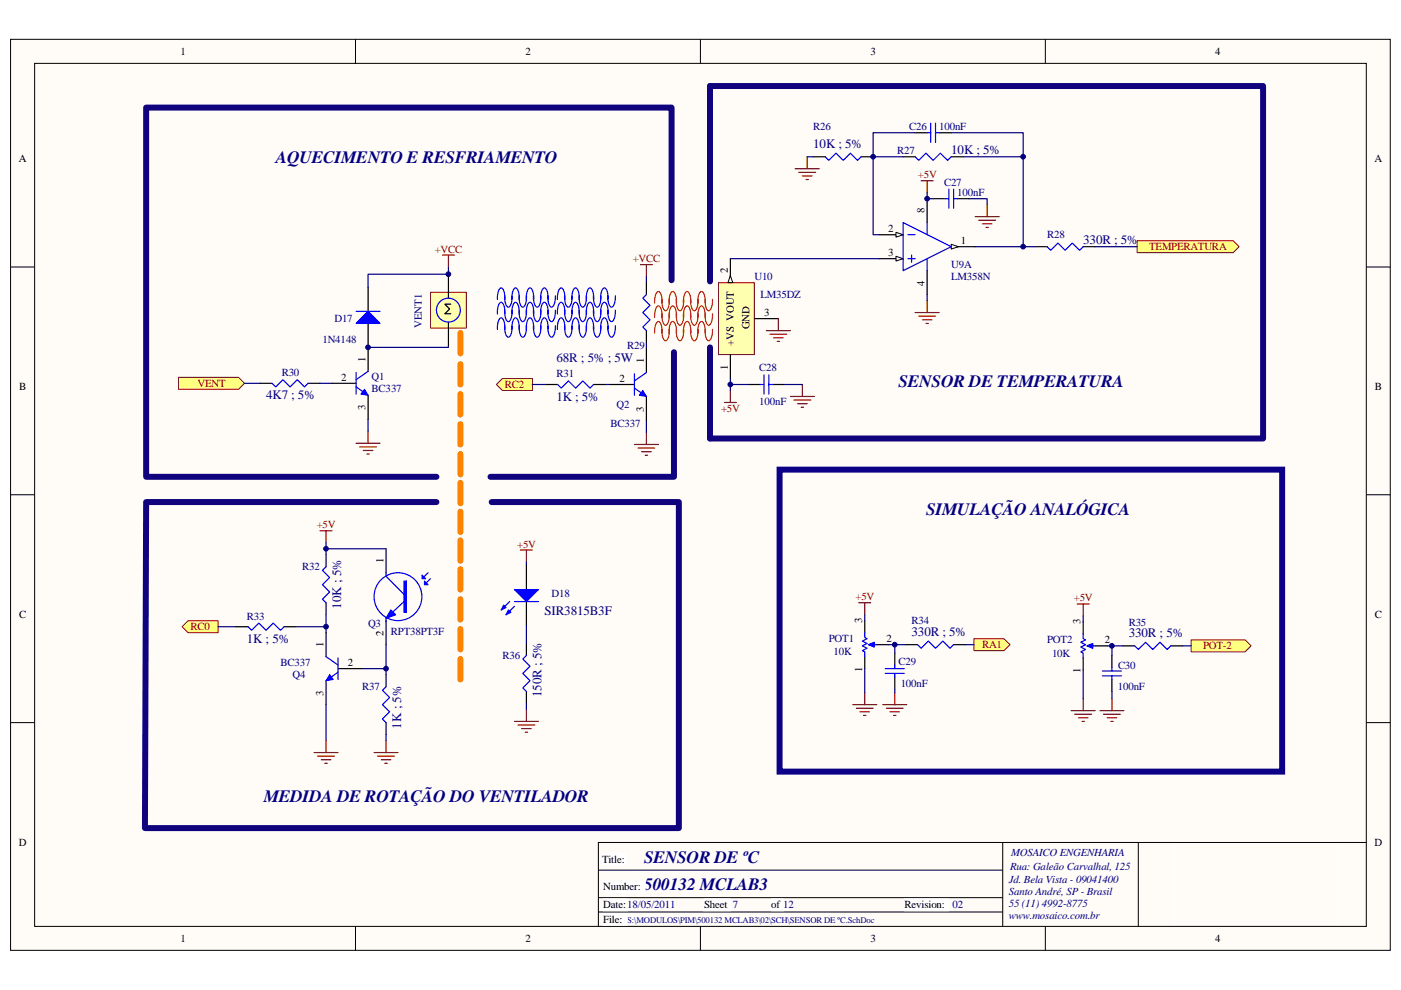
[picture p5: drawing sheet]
<svg xmlns="http://www.w3.org/2000/svg" width="297mm" height="210mm" viewBox="0 0 297 210" stroke-linecap="round" stroke-linejoin="round" font-family="sans-serif">
<path d="M2.3 8.4h292.5v193.2h-292.5z" fill="#fffcf8"/>
<path d="M2.2 8.3h292.6v193.3h-292.6z" fill="none" stroke="#000" stroke-width=".21"/>
<path d="M7.4 13.5h282.3v183h-282.3z" fill="#fffcf8"/>
<g fill="none" stroke="#000" stroke-width=".21">
<path d="M7.3 13.4h282.4v183.1h-282.4zM75.4 8.3v5.1M148.5 8.3v5.1M221.6 8.3v5.1M2.2 56.6h5.1M289.7 56.6h5.1M2.2 104.9h5.1M289.7 104.9h5.1M2.2 153.3h5.1M289.7 153.3h5.1M75.4 196.5v5.1M148.5 196.5v5.1"/>
<path d="M221.6 196.5v5.1"/>
</g>
<path d="M127.7 181h5v2.5h-5z" fill="#fff"/>
<path d="M127.7 181h5v2.5h-5z" fill="none" stroke="#fff" stroke-width=".21"/>
<path d="M127.9 186.9h8.9v2.5h-8.9z" fill="#fff"/>
<path d="M127.9 186.9h8.9v2.5h-8.9z" fill="none" stroke="#fff" stroke-width=".21"/>
<path d="M127.9 193.7h5.1v2.5h-5.1z" fill="#fff"/>
<path d="M127.9 193.7h5.1v2.5h-5.1z" fill="none" stroke="#fff" stroke-width=".21"/>
<path d="M212.6 178.7v17.8M241.3 178.7v17.8M289.7 178.7h-162.8v17.8M126.9 184.6h85.7M126.9 190.4h85.7M126.9 193.4h85.7" fill="none" stroke="#000" stroke-width=".21"/>
<path d="M127.9 190.7h5.1v2.5h-5.1z" fill="#fff"/>
<path d="M127.9 190.7h5.1v2.5h-5.1z" fill="none" stroke="#fff" stroke-width=".21"/>
<path d="M149.3 190.7h5.6v2.5h-5.6z" fill="#fff"/>
<path d="M149.3 190.7h5.6v2.5h-5.6z" fill="none" stroke="#fff" stroke-width=".21"/>
<path d="M163.6 190.7h2.4v2.5h-2.4z" fill="#fff"/>
<path d="M163.5 190.7h2.5v2.5h-2.5z" fill="none" stroke="#fff" stroke-width=".21"/>
<path d="M191.8 190.7h9.3v2.5h-9.3z" fill="#fff"/>
<path d="M249 179h34.6v17h-34.6zM191.8 190.7h9.3v2.5h-9.3z" fill="none" stroke="#fff" stroke-width=".21"/>
<path d="M152.4 60h7.5v15.2h-7.5z" fill="#ffffb0"/>
<path d="M152.3 60h7.6v15.2h-7.6z" fill="none" stroke="#800000" stroke-width=".21"/>
<path d="M154.9 54.9v5" fill="none" stroke="#000" stroke-width=".25"/>
<path d="M154.9 58.4l.5 1.5h-1.1z" fill="#fffcf8" stroke="#000" stroke-width=".21"/>
<path d="M201.7 52.3h5.1M154.9 75.2v5.1M160 67.6h5M158.7 81.6h2.5M163.8 81.6h2.5" fill="none" stroke="#000" stroke-width=".25"/>
<path d="M162 79.5v4.1M163 79.5v4.1M161.2 81.6h.8M163 81.6h.8" fill="none" stroke="#00f" stroke-width=".25"/>
<path d="M153.6 85.4h2.5M154.9 82.8v2.6M167.6 84.1h5.1M168.3 84.9h3.6M169.1 85.6h2M169.9 86.4h.5M170.1 81.6v2.5" fill="none" stroke="#800000" stroke-width=".25"/>
<path d="M201.7 51.8l1.5 .5-1.5 .5z" fill="#fffcf8" stroke="#000" stroke-width=".21"/>
<path d="M186.4 54.9h5.1" fill="none" stroke="#000" stroke-width=".25"/>
<path d="M190 54.4l1.5 .5-1.5 .5z" fill="#fffcf8" stroke="#000" stroke-width=".21"/>
<path d="M186.4 49.8h5.1" fill="none" stroke="#000" stroke-width=".25"/>
<path d="M190 49.3l1.5 .5-1.5 .5z" fill="#fffcf8" stroke="#000" stroke-width=".21"/>
<g fill="none" stroke="#00f" stroke-width=".25">
<path d="M175 33.3l.7 .7 1.5-1.5 1.6 1.5 1.5-1.5 1.5 1.5 .8-.7M194 33.3l.8 .7 1.5-1.5 1.5 1.5 1.6-1.5 1.5 1.5 .8-.7M196.6 28.2h.7M197.3 26.1v4.1M198.3 28.2h.8M198.3 26.1v4.1M191.5 47.2l10.2 5.1-10.2 5.1zM192.5 54.9h1.5M192.5 49.8h1.5M193.3 54.1v1.5M196.6 47.2v2.6M196.6 54.9v2.5"/>
<path d="M200.4 42.1h.8M201.2 40.1v4.1M202.2 42.1h.7M202.2 40.1v4.1M222 52.3l.8 .8 1.5-1.5 1.5 1.5 1.5-1.5 1.6 1.5 .8-.8"/>
</g>
<path d="M172.4 33.3h2.6M182.6 33.3h2.5M191.5 33.3h2.5M194 28.2h2.6M199.1 28.2h2.6M201.7 33.3h2.5M196.6 42.1v5.1M196.6 57.4v5.1M197.8 42.1h2.6M202.9 42.1h2.6M219.5 52.3h2.5M229.7 52.3h2.5" fill="none" stroke="#000" stroke-width=".25"/>
<g fill="none" stroke="#800000" stroke-width=".25">
<path d="M168.6 35.8h5.1M169.4 36.6h3.5M170.1 37.3h2.1M170.9 38.1h.5M171.1 33.3v2.5M195.3 38.3h2.5M196.6 38.3v2.6M206.8 46h5M207.5 46.7h3.6M208.3 47.5h2M209 48.2h.5M209.3 43.4v2.6"/>
<path d="M194 66.3h5.1M194.8 67.1h3.5M195.6 67.8h2M196.3 68.6h.5M196.6 63.8v2.5"/>
</g>
<path d="M185.1 33.3h6.4M194 28.2h-8.9v21.6h1.3M201.7 28.2h15.2v24.1h-10.1M204.2 33.3h12.7M196.6 40.9v1.2h1.2M205.5 42.1h3.8v1.3M216.9 52.3h2.6M196.6 62.5v1.3" fill="none" stroke="#000080" stroke-width=".25"/>
<path d="M241.1 51.1h20.3l1.3 1.2-1.3 1.3h-20.3z" fill-rule="evenodd" fill="#ffff80" stroke="#800000" stroke-width=".21"/>
<path d="M232.2 52.3h8.9M67.9 81.3h2.5" fill="none" stroke="#000080" stroke-width=".25"/>
<path d="M78 61v5M78 68.6v5.1M55.1 81.3h2.6M65.3 81.3h2.6" fill="none" stroke="#000" stroke-width=".25"/>
<path d="M75.5 66h5.1M57.7 81.3l.8 .8 1.5-1.6 1.5 1.6 1.5-1.6 1.6 1.6 .7-.8" fill="none" stroke="#00f" stroke-width=".25"/>
<path d="M75.5 94h5.1M76.3 94.8h3.5M77 95.5h2.1M77.8 96.3h.5M78 91.5v2.5" fill="none" stroke="#800000" stroke-width=".25"/>
<path d="M78 66l2.6 2.6h-5.1z" fill="#00f" stroke="#00f" stroke-width=".25"/>
<path d="M91.3 62h7.6v7.6h-7.6z" fill="#ffffb0"/>
<path d="M91.3 62h7.6v7.6h-7.6z" fill="none" stroke="#800000" stroke-width=".21"/>
<path d="M95.1 58.2v5M95.1 68.3v5.1M95.6 64.5h-1.3l1 1-1 1h1.3" fill="none" stroke="#000" stroke-width=".25"/>
<circle cx="95.1" cy="65.8" r="2.53" fill="none" stroke="#00f" stroke-width=".25"/>
<path d="M93.8 54.1h2.5M95.1 54.1v2.5" fill="none" stroke="#800000" stroke-width=".25"/>
<path d="M37.8 80h12.8l1.2 1.3-1.2 1.3h-12.8z" fill-rule="evenodd" fill="#ffff80" stroke="#800000" stroke-width=".21"/>
<path d="M137.1 58.7v1.2M137.1 72.7v1.2M51.8 81.3h3.3M128.4 81.6h1" fill="none" stroke="#000080" stroke-width=".25"/>
<path d="M115.7 81.6h2.5M125.9 81.6h2.5" fill="none" stroke="#000" stroke-width=".25"/>
<path d="M118.2 81.6l.8 .7 1.5-1.5 1.5 1.5 1.6-1.5 1.5 1.5 .8-.7" fill="none" stroke="#00f" stroke-width=".25"/>
<path d="M135.8 56.1h2.5M137.1 56.1v2.6" fill="none" stroke="#800000" stroke-width=".25"/>
<path d="M105.3 81.6l1.2-1.3h6.4v2.5h-6.4z" fill-rule="evenodd" fill="#ffff80" stroke="#800000" stroke-width=".21"/>
<path d="M112.9 81.6h2.8M137.1 89.2v2.5M69.1 130.4v3.8M69.1 149.5v7.6" fill="none" stroke="#000080" stroke-width=".25"/>
<path d="M137.1 59.9v2.6M137.1 70.1v2.6M69.1 117.7v2.5M69.1 127.8v2.6" fill="none" stroke="#000" stroke-width=".25"/>
<path d="M137.1 62.5l-.8 .7 1.5 1.6-1.5 1.5 1.5 1.5-1.5 1.6 .8 .7M69.1 120.2l-.7 .8 1.5 1.5-1.5 1.5 1.5 1.6-1.5 1.5 .7 .7" fill="none" stroke="#00f" stroke-width=".25"/>
<path d="M134.5 94.3h5.1M135.3 95h3.5M136 95.8h2.1M136.8 96.6h.5M137.1 91.7v2.6M66.6 159.6h5.1M69.1 157.1v2.5M67.3 160.4h3.6M68.1 161.1h2M68.9 161.9h.5" fill="none" stroke="#800000" stroke-width=".25"/>
<path d="M39.9 131.7h6.3v2.5h-6.3l-1.3-1.3z" fill-rule="evenodd" fill="#ffff80" stroke="#800000" stroke-width=".21"/>
<g fill="none" stroke="#800000" stroke-width=".25">
<path d="M162.5 70.1h5.1M163.3 70.9h3.5M164 71.6h2M164.8 72.4h.5M165 67.6v2.5M67.9 112.6h2.5M69.1 112.6v2.5M110.3 116.6h2.6M111.6 116.6v2.6M182.1 127.8h2.5M183.3 127.8v2.6M79.3 159.6h5.1"/>
<path d="M81.8 157.1v2.5M109.1 153h5M109.8 153.8h3.6M110.6 154.5h2M111.4 155.3h.5M111.6 150.5v2.5M180.8 149.5h5.1M181.6 150.2h3.5M182.3 151h2.1M183.1 151.7h.5M183.3 146.9v2.6M187.2 149.5h5.1"/>
<path d="M187.9 150.2h3.6M188.7 151h2M189.5 151.7h.5M189.7 146.9v2.6M80.1 160.4h3.5M80.8 161.1h2.1M81.6 161.9h.5"/>
</g>
<g fill="none" stroke="#000080" stroke-width=".25">
<path d="M171.1 33.3h1.3M95.1 56.6v1.6h-17.1v2.8M154.9 54.9h31.5M95.1 73.4v.3h-17.1M78 88.9v2.6M154.9 81.6h3.8M154.9 80.3v2.5M166.3 81.6h3.8M69.1 115.1v2.6M69.1 116.4h12.7M111.6 119.2v.8M46.2 132.9h3.9"/>
<path d="M62.8 132.9h6.3M81.8 136.7v5.1h-5M183.3 130.4v1.3M188.4 136.7h3.6M81.8 141.8v1.3M81.8 155.8v1.3M183.3 141.8v5.1"/>
</g>
<g fill="none" stroke="#000" stroke-width=".25">
<path d="M81.8 116.4v5.1M111.6 120v5.1M50.1 132.9h2.5M60.2 132.9h2.6M81.8 131.7v5M111.6 127.6v5.1M111.6 136.5v2.5M183.3 131.7v2.5M183.3 139.3v2.5M185.9 136.7h2.5M192 136.7h2.5M202.2 136.7h2.5"/>
<path d="M81.8 143.1v2.5M81.8 153.3v2.5M111.6 146.7v2.5"/>
</g>
<g fill="none" stroke="#00f" stroke-width=".25">
<path d="M107 62.7v.3a2.37 2.37 0 0 0 .8 2.2 2.51 2.51 0 0 0 .8-2.5M107.1 63.5v-.3a2.38 2.38 0 0 0-.8-2.1 2.49 2.49 0 0 0-.8 2.4M107.1 66.5v-.2a2.38 2.38 0 0 0-.8-2.2 2.5 2.5 0 0 0-.8 2.5M107.1 69.8v-.2a2.38 2.38 0 0 0-.8-2.2 2.5 2.5 0 0 0-.8 2.5M108.6 65.8v.2a2.38 2.38 0 0 1-.8 2.2 2.54 2.54 0 0 1-.8-2.4M108.6 69.1v.2a2.38 2.38 0 0 1-.8 2.2 2.54 2.54 0 0 1-.8-2.4M110 62.7v.3a2.36 2.36 0 0 0 .8 2.2 2.53 2.53 0 0 0 .8-2.5M110.1 63.5v-.3a2.38 2.38 0 0 0-.8-2.1 2.61 2.61 0 0 0-.8 2.4M110.1 66.5v-.2a2.38 2.38 0 0 0-.8-2.2 2.62 2.62 0 0 0-.8 2.5M110.1 69.8v-.2a2.38 2.38 0 0 0-.8-2.2 2.62 2.62 0 0 0-.8 2.5M111.6 65.8v.2a2.39 2.39 0 0 1-.8 2.2 2.53 2.53 0 0 1-.8-2.4M111.6 69.1v.2a2.39 2.39 0 0 1-.8 2.2 2.53 2.53 0 0 1-.8-2.4"/>
<path d="M113.1 62.7v.3a2.36 2.36 0 0 0 .8 2.2 2.45 2.45 0 0 0 .8-2.5M113.2 63.5v-.3a2.38 2.38 0 0 0-.8-2.1 2.55 2.55 0 0 0-.8 2.4M113.2 66.5v-.2a2.38 2.38 0 0 0-.8-2.2 2.57 2.57 0 0 0-.8 2.5M113.2 69.8v-.2a2.38 2.38 0 0 0-.8-2.2 2.57 2.57 0 0 0-.8 2.5M114.7 65.8v.2a2.38 2.38 0 0 1-.8 2.2 2.53 2.53 0 0 1-.8-2.4M114.7 69.1v.2a2.38 2.38 0 0 1-.8 2.2 2.53 2.53 0 0 1-.8-2.4M116.1 62.7v.3a2.36 2.36 0 0 0 .8 2.2 2.51 2.51 0 0 0 .8-2.5M116.2 63.5v-.3a2.38 2.38 0 0 0-.8-2.1 2.55 2.55 0 0 0-.8 2.4M116.2 66.5v-.2a2.38 2.38 0 0 0-.8-2.2 2.57 2.57 0 0 0-.8 2.5M116.2 69.8v-.2a2.38 2.38 0 0 0-.8-2.2 2.57 2.57 0 0 0-.8 2.5M117.7 65.8v.2a2.38 2.38 0 0 1-.8 2.2 2.53 2.53 0 0 1-.8-2.4M117.7 69.1v.2a2.38 2.38 0 0 1-.8 2.2 2.53 2.53 0 0 1-.8-2.4"/>
<path d="M119.7 62.7v.3a2.36 2.36 0 0 0 .8 2.2 2.51 2.51 0 0 0 .8-2.5M119.8 63.5v-.3a2.38 2.38 0 0 0-.8-2.1 2.49 2.49 0 0 0-.8 2.4M119.8 66.5v-.2a2.38 2.38 0 0 0-.8-2.2 2.5 2.5 0 0 0-.8 2.5M119.8 69.8v-.2a2.38 2.38 0 0 0-.8-2.2 2.5 2.5 0 0 0-.8 2.5M121.3 65.8v.2a2.38 2.38 0 0 1-.8 2.2 2.46 2.46 0 0 1-.8-2.4M121.3 69.1v.2a2.38 2.38 0 0 1-.8 2.2 2.46 2.46 0 0 1-.8-2.4M122.8 62.7v.3a2.36 2.36 0 0 0 .8 2.2 2.57 2.57 0 0 0 .8-2.5M122.8 63.5v-.3a2.38 2.38 0 0 0-.8-2.1 2.57 2.57 0 0 0-.8 2.4M122.8 66.5v-.2a2.38 2.38 0 0 0-.8-2.2 2.58 2.58 0 0 0-.8 2.5M122.8 69.8v-.2a2.38 2.38 0 0 0-.8-2.2 2.58 2.58 0 0 0-.8 2.5M124.4 65.8v.2a2.43 2.43 0 0 1-.8 2.2 2.53 2.53 0 0 1-.8-2.4M124.4 69.1v.2a2.43 2.43 0 0 1-.8 2.2 2.53 2.53 0 0 1-.8-2.4"/>
<path d="M125.8 62.7v.3a2.36 2.36 0 0 0 .8 2.2 2.45 2.45 0 0 0 .8-2.5M125.9 63.5v-.3a2.44 2.44 0 0 0-.8-2.1 2.55 2.55 0 0 0-.8 2.4M125.9 66.5v-.2a2.44 2.44 0 0 0-.8-2.2 2.57 2.57 0 0 0-.8 2.5M125.9 69.8v-.2a2.44 2.44 0 0 0-.8-2.2 2.57 2.57 0 0 0-.8 2.5M127.4 65.8v.2a2.38 2.38 0 0 1-.8 2.2 2.53 2.53 0 0 1-.8-2.4M127.4 69.1v.2a2.38 2.38 0 0 1-.8 2.2 2.53 2.53 0 0 1-.8-2.4M128.9 62.7v.3a2.36 2.36 0 0 0 .8 2.2 2.51 2.51 0 0 0 .8-2.5M128.9 63.5v-.3a2.38 2.38 0 0 0-.8-2.1 2.55 2.55 0 0 0-.8 2.4M128.9 66.5v-.2a2.38 2.38 0 0 0-.8-2.2 2.57 2.57 0 0 0-.8 2.5M128.9 69.8v-.2a2.38 2.38 0 0 0-.8-2.2 2.57 2.57 0 0 0-.8 2.5M130.5 65.8v.2a2.38 2.38 0 0 1-.8 2.2 2.53 2.53 0 0 1-.8-2.4M130.5 69.1v.2a2.38 2.38 0 0 1-.8 2.2 2.53 2.53 0 0 1-.8-2.4"/>
<path d="M52.6 132.9l.8 .8 1.5-1.5 1.5 1.5 1.5-1.5 1.6 1.5 .7-.8M81.8 121.5v.7l3.9 3.9M85.7 127.6l-3.9 3.5v.8M90.8 121.5l-.8 .7M91.3 122.7l-.8 .8M108.1 127.6l-1.8 1.8M109.1 128.6l-1.8 1.8M109.1 127.6h5M111.6 139l-.8 .8 1.6 1.5-1.6 1.5 1.6 1.6-1.6 1.5 .8 .8M183.3 134.2v1l.6 .3-1.1 .5 1.1 .5-1.1 .5 1.1 .5-1.1 .5 .5 .3v1M184.6 136.7h1.3M194.5 136.7l.8 .8 1.5-1.5 1.5 1.5 1.6-1.5 1.5 1.5 .8-.8"/>
<path d="M81.8 145.6l-.7 .8 1.5 1.5-1.5 1.6 1.5 1.5-1.5 1.5 .7 .8"/>
<circle cx="84.4" cy="126.6" r="5.1"/>
</g>
<g fill="#00f" stroke="#00f" stroke-width=".25">
<path d="M82.9 129.4l1 1-2.1 .7z"/>
<path d="M89.5 122l.8 .7h-.8z"/>
<path d="M90 123.3l.8 .7h-.8z"/>
<path d="M109.1 125.1h5l-2.5 2.5z"/>
<path d="M107.8 129.4l.5 .5-1 .5z"/>
<path d="M106.8 128.4l.5 .5-1 .5z"/>
<path d="M184.1 136.7l1.3-.5v1z"/>
<path d="M85.7 123.3v6.6h.5v-6.6z" fill-rule="evenodd"/>
</g>
<g fill="none" stroke="#f00" stroke-width=".25">
<path d="M140.3 63.5v.3a2.36 2.36 0 0 0 .8 2.1 2.45 2.45 0 0 0 .8-2.4M140.4 64.3v-.3a2.38 2.38 0 0 0-.8-2.2 2.55 2.55 0 0 0-.8 2.5M140.4 67.3v-.2a2.38 2.38 0 0 0-.8-2.2 2.57 2.57 0 0 0-.8 2.5M140.4 70.6v-.2a2.38 2.38 0 0 0-.8-2.2 2.57 2.57 0 0 0-.8 2.5M141.9 66.5v.3a2.38 2.38 0 0 1-.8 2.2 2.53 2.53 0 0 1-.8-2.4M141.9 69.8v.3a2.38 2.38 0 0 1-.8 2.2 2.53 2.53 0 0 1-.8-2.4M143.4 63.5v.3a2.36 2.36 0 0 0 .8 2.1 2.51 2.51 0 0 0 .8-2.4M143.4 64.3v-.3a2.38 2.38 0 0 0-.8-2.2 2.55 2.55 0 0 0-.8 2.5M143.4 67.3v-.2a2.38 2.38 0 0 0-.8-2.2 2.57 2.57 0 0 0-.8 2.5M143.4 70.6v-.2a2.38 2.38 0 0 0-.8-2.2 2.57 2.57 0 0 0-.8 2.5M145 66.5v.3a2.38 2.38 0 0 1-.8 2.2 2.53 2.53 0 0 1-.8-2.4M145 69.8v.3a2.38 2.38 0 0 1-.8 2.2 2.53 2.53 0 0 1-.8-2.4"/>
<path d="M146.4 63.5v.3a2.36 2.36 0 0 0 .8 2.1 2.51 2.51 0 0 0 .8-2.4M146.5 64.3v-.3a2.38 2.38 0 0 0-.8-2.2 2.49 2.49 0 0 0-.8 2.5M146.5 67.3v-.2a2.38 2.38 0 0 0-.8-2.2 2.5 2.5 0 0 0-.8 2.5M146.5 70.6v-.2a2.38 2.38 0 0 0-.8-2.2 2.5 2.5 0 0 0-.8 2.5M148 66.5v.3a2.38 2.38 0 0 1-.8 2.2 2.46 2.46 0 0 1-.8-2.4M148 69.8v.3a2.38 2.38 0 0 1-.8 2.2 2.46 2.46 0 0 1-.8-2.4M149.5 63.5v.3a2.37 2.37 0 0 0 .8 2.1 2.51 2.51 0 0 0 .8-2.4M149.5 64.3v-.3a2.38 2.38 0 0 0-.8-2.2 2.49 2.49 0 0 0-.7 2.5M149.5 67.3v-.2a2.38 2.38 0 0 0-.8-2.2 2.5 2.5 0 0 0-.7 2.5M149.5 70.6v-.2a2.38 2.38 0 0 0-.8-2.2 2.5 2.5 0 0 0-.7 2.5M151.1 66.5v.3a2.38 2.38 0 0 1-.8 2.2 2.54 2.54 0 0 1-.8-2.4M151.1 69.8v.3a2.38 2.38 0 0 1-.8 2.2 2.54 2.54 0 0 1-.8-2.4"/>
</g>
<path d="M150.5 59.7v-41.5h117.3v74.8h-117.3v-.2M150.5 73.7v19.3" fill="none" stroke="#11037e" stroke-width="1.3"/>
<path d="M206.5 135.5h6.3l1.3 1.2-1.3 1.3h-6.3z" fill-rule="evenodd" fill="#ffff80" stroke="#800000" stroke-width=".21"/>
<path d="M189.7 136.7v1.8M204.7 136.7h1.8M229.7 130.6v1.3M189.7 146.2v.7M229.7 142.1v6.1" fill="none" stroke="#000080" stroke-width=".25"/>
<path d="M189.7 138.5v2.6M235.8 139v2.6M238 137h2.6M248.2 137h2.6M189.7 143.6v2.6M235.8 144.1v2.6" fill="none" stroke="#000" stroke-width=".25"/>
<path d="M240.6 137l.7 .8 1.6-1.6 1.5 1.6 1.5-1.6 1.6 1.6 .7-.8M187.7 141.8h4M187.7 142.8h4M189.7 141.1v.7M189.7 142.8v.8M233.7 142.3h4.1M233.7 143.3h4.1M235.8 141.6v.7M235.8 143.3v.8" fill="none" stroke="#00f" stroke-width=".25"/>
<path d="M228.4 128.1h2.5M229.7 128.1v2.5M227.1 150.7h5.1M227.9 151.5h3.5M228.6 152.3h2.1M229.4 153h.5M229.7 148.2v2.5M233.2 150.7h5.1M234 151.5h3.5M234.7 152.3h2.1M235.5 153h.5M235.8 148.2v2.5" fill="none" stroke="#800000" stroke-width=".25"/>
<path d="M252.5 135.7h11.5l1.3 1.3-1.3 1.3h-11.5z" fill-rule="evenodd" fill="#ffff80" stroke="#800000" stroke-width=".21"/>
<path d="M111.6 132.7v3.8M234.7 137h1.1v2M235.8 137h2.2M250.8 137h1.7M111.6 149.2v1.3M235.8 146.7v1.5" fill="none" stroke="#000080" stroke-width=".25"/>
<path d="M97.6 70.6v4.4M97.6 77.2v4.4M97.6 83.6v4.3M97.6 90v4.3M97.6 96.3v4.3M97.6 102.4v4.3M97.6 108.5v4.3M97.6 114.6v4.3M97.6 120.7v4.4M97.6 127.1v4.3M97.6 133.4v4.4M97.6 139.8v4.3" fill="none" stroke="#fd8400" stroke-width="1.3"/>
<path d="M142.4 59.4v-36.6h-111.4v78.3h61.5M142.9 74.7v26.4h-38.9M92.5 106.5h-61.5l-.3 69.1h113.2v-69.1h-39.7" fill="none" stroke="#11037e" stroke-width="1.3"/>
<path d="M165.3 99.6h106.5v64.1h-106.5z" fill="none" stroke="#0c0087" stroke-width="1.3"/>
<path d="M78 73.7v5.1M137.1 73.9v5.1M70.4 81.3h5.1M78 83.8v5.1M129.4 81.6h5.1M137.1 84.1v5.1M69.1 134.2v5.1M229.7 131.9v2.6M229.7 139.5v2.6M232.2 137h2.5M69.1 144.4v5.1M71.7 141.8h5.1" fill="none" stroke="#000" stroke-width=".25"/>
<path d="M75.5 79v4.6M78 78.8l-2.5 1.7M134.5 79.3v4.5M137.1 79l-2.6 1.8M75.5 82.1l2.5 1.7M134.5 82.3l2.6 1.8M69.1 139.3l2.6 1.8M71.7 139.5v4.6M229.7 134.5v1l.5 .2-1.1 .5 1.1 .5-1.1 .5 1.1 .6-1.1 .5 .6 .2v1M230.9 137h1.3M71.7 142.6l-2.6 1.8" fill="none" stroke="#00f" stroke-width=".25"/>
<g fill="#00f" stroke="#00f" stroke-width=".21">
<path d="M77.3 82.6l.7 1.2-1.5-.2z"/>
<path d="M136.3 82.8l.8 1.3-1.6-.3z"/>
<path d="M69.9 143.1l.8 1-1.6 .3z"/>
</g>
<path d="M230.4 137l1.3-.5v1z" fill="#00f" stroke="#00f" stroke-width=".25"/>
<g fill="#000080" stroke="#000080" stroke-width=".21">
<circle cx="69.1" cy="132.9" r=".49"/>
<circle cx="69.1" cy="116.4" r=".49"/>
<circle cx="78" cy="73.7" r=".5"/>
<circle cx="81.8" cy="141.8" r=".49"/>
<circle cx="95.1" cy="58.2" r=".5"/>
<circle cx="154.8" cy="81.5" r=".49"/>
<circle cx="185.1" cy="33.2" r=".49"/>
<circle cx="189.7" cy="136.7" r=".5"/>
<circle cx="196.6" cy="42.1" r=".49"/>
<circle cx="216.9" cy="52.3" r=".5"/>
<circle cx="216.9" cy="33.2" r=".5"/>
<circle cx="235.7" cy="137" r=".5"/>
</g>
<g font-size="3.7" fill="#000080">
<text x="58.5" y="34.5">AQUECIMENTO E RESFRIAMENTO</text>
<text x="190.5" y="82.1">SENSOR DE TEMPERATURA</text>
<text x="196.3" y="109.3">SIMULAÇÃO ANALÓGICA</text>
<text x="55.9" y="170">MEDIDA DE ROTAÇÃO DO VENTILADOR</text>
<text x="136.6" y="183">SENSOR DE ºC</text>
<text x="136.6" y="188.8">500132 MCLAB3</text>
</g>
<g font-size="2.8" fill="#000080">
<text x="172.4" y="31.3">10K ; 5%</text>
<text x="201.7" y="32.6">10K ; 5%</text>
<text x="229.7" y="51.7">330R ; 5%</text>
<text x="118" y="76.8">68R ; 5% ; 5W</text>
<text x="56.4" y="84.7">4K7 ; 5%</text>
<text x="118" y="85">1K ; 5%</text>
<text x="72.3" y="129.1" transform="rotate(-90 72.3 129.1)">10K ; 5%</text>
<text x="115.4" y="130.5">SIR3815B3F</text>
<text x="52.4" y="136.4">1K ; 5%</text>
<text x="193.3" y="134.8">330R ; 5%</text>
<text x="239.3" y="135.1">330R ; 5%</text>
<text x="114.8" y="147.9" transform="rotate(-90 114.8 147.9)">150R ; 5%</text>
<text x="85" y="154.6" transform="rotate(-90 85 154.6)">1K ; 5%</text>
</g>
<g font-size="2.3">
<text x="38.3" y="11.6">1</text>
<text x="111.4" y="11.6">2</text>
<text x="184.5" y="11.6">3</text>
<text x="257.7" y="11.6">4</text>
<text x="4" y="34.5">A</text>
<text x="291.4" y="34.5">A</text>
<text x="196" y="45.2" transform="rotate(-90 196 45.2)">8</text>
<text x="188.3" y="49.3">2</text>
<text x="203.7" y="51.8">1</text>
<text x="154.3" y="57.9" transform="rotate(-90 154.3 57.9)">2</text>
<text x="188.3" y="54.4">3</text>
<text x="196" y="60.6" transform="rotate(-90 196 60.6)">4</text>
<text x="158.9" y="69.9" transform="rotate(-90 158.9 69.9)">GND</text>
<text x="162" y="67.1">3</text>
<text x="77.5" y="76.7" transform="rotate(-90 77.5 76.7)">1</text>
<text x="136.5" y="77" transform="rotate(-90 136.5 77)">1</text>
<text x="155.6" y="73.4" transform="rotate(-90 155.6 73.4)">+VS VOUT</text>
<text x="4" y="82.8">B</text>
<text x="72.3" y="80.8">2</text>
<text x="131.4" y="81">2</text>
<text x="154.3" y="78.4" transform="rotate(-90 154.3 78.4)">1</text>
<text x="291.5" y="82.8">B</text>
<text x="77.5" y="87" transform="rotate(-90 77.5 87)">3</text>
<text x="136.5" y="87.3" transform="rotate(-90 136.5 87.3)">3</text>
<text x="81.3" y="119.5" transform="rotate(-90 81.3 119.5)">1</text>
<text x="4" y="131.1">C</text>
<text x="291.5" y="131.1">C</text>
<text x="68.6" y="137.3" transform="rotate(-90 68.6 137.3)">1</text>
<text x="81.3" y="134.9" transform="rotate(-90 81.3 134.9)">2</text>
<text x="182.8" y="132.2" transform="rotate(-90 182.8 132.2)">3</text>
<text x="187.9" y="136.2">2</text>
<text x="229.1" y="132.4" transform="rotate(-90 229.1 132.4)">3</text>
<text x="234.2" y="136.5">2</text>
<text x="73.7" y="141.3">2</text>
<text x="182.8" y="142.5" transform="rotate(-90 182.8 142.5)">1</text>
<text x="229.1" y="142.7" transform="rotate(-90 229.1 142.7)">1</text>
<text x="68.6" y="147.6" transform="rotate(-90 68.6 147.6)">3</text>
<text x="4" y="179.4">D</text>
<text x="291.4" y="179.4">D</text>
<text x="127.7" y="183">Title:</text>
<text x="127.9" y="188.8">Number:</text>
<text x="127.9" y="195.7">File:</text>
<text x="127.9" y="192.6">Date:18/05/2011</text>
<text x="149.3" y="192.6">Sheet</text>
<text x="163.5" y="192.6">of</text>
<text x="191.7" y="192.6">Revision:</text>
<text x="38.3" y="199.8">1</text>
<text x="111.4" y="199.8">2</text>
<text x="184.5" y="199.8">3</text>
<text x="257.7" y="199.8">4</text>
</g>
<g font-size="2.3" fill="#000080">
<text x="172.4" y="27.6">R26</text>
<text x="192.8" y="27.6">C26</text>
<text x="199.1" y="27.6">100nF</text>
<text x="190.2" y="32.7">R27</text>
<text x="200.1" y="39.3">C27</text>
<text x="202.9" y="41.6">100nF</text>
<text x="222" y="50.5">R28</text>
<text x="160" y="59.4">U10</text>
<text x="201.7" y="59.4">LM358N</text>
<text x="201.7" y="56.9">U9A</text>
<text x="161.2" y="63.2">LM35DZ</text>
<text x="70.9" y="68.3">D17</text>
<text x="89.4" y="69.6" transform="rotate(-90 89.4 69.6)">VENT1</text>
<text x="68.4" y="72.7">1N4148</text>
<text x="133" y="73.9">R29</text>
<text x="59.7" y="79.8">R30</text>
<text x="78.8" y="83.1">BC337</text>
<text x="78.8" y="80.5">Q1</text>
<text x="118" y="80">R31</text>
<text x="161" y="78.8">C28</text>
<text x="130.7" y="86.6">Q2</text>
<text x="161" y="85.9">100nF</text>
<text x="129.4" y="90.5">BC337</text>
<text x="64" y="121">R32</text>
<text x="52.4" y="131.4">R33</text>
<text x="117" y="126.6">D18</text>
<text x="78" y="132.9">Q3</text>
<text x="82.9" y="134.7">RPT38PT3F</text>
<text x="175.7" y="136.2">POT1</text>
<text x="193.3" y="132.4">R34</text>
<text x="222" y="136.5">POT2</text>
<text x="239.3" y="132.7">R35</text>
<text x="59.5" y="141.3">BC337</text>
<text x="62" y="143.8">Q4</text>
<text x="106.5" y="139.8">R36</text>
<text x="176.7" y="139">10K</text>
<text x="190.5" y="141.1">C29</text>
<text x="223.1" y="139.3">10K</text>
<text x="237" y="141.8">C30</text>
<text x="76.8" y="146.4">R37</text>
<text x="191" y="145.6">100nF</text>
<text x="237" y="146.4">100nF</text>
<text x="214.1" y="184.5">Rua: Galeão Carvalhal, 125</text>
<text x="214.4" y="181.5">MOSAICO ENGENHARIA</text>
<text x="213.9" y="187.3">Jd. Bela Vista - 09041400</text>
<text x="213.9" y="189.9">Santo André, SP - Brasil</text>
<text x="155.4" y="192.7">7</text>
<text x="166.1" y="192.7">12</text>
<text x="201.9" y="192.7">02</text>
<text x="213.9" y="192.4">55 (11) 4992-8775</text>
<text x="213.9" y="195">www.mosaico.com.br</text>
</g>
<g font-size="2.3" fill="#800000">
<text x="194.6" y="37.8">+5V</text>
<text x="92.2" y="53.6">+VCC</text>
<text x="243.6" y="53.1">TEMPERATURA</text>
<text x="134.2" y="55.6">+VCC</text>
<text x="41.9" y="82.1">VENT</text>
<text x="107" y="82.3">RC2</text>
<text x="152.9" y="87.4">+5V</text>
<text x="67.2" y="112.1">+5V</text>
<text x="109.6" y="116.1">+5V</text>
<text x="181.4" y="127.3">+5V</text>
<text x="227.7" y="127.6">+5V</text>
<text x="40.4" y="133.7">RC0</text>
<text x="208.2" y="137.5">RA1</text>
<text x="255.1" y="137.8">POT-2</text>
</g>
<text font-size="1.8" fill="#000080" x="133" y="195.8">S:\MODULOS\PIM\500132 MCLAB3\02\SCH\SENSOR DE ºC.SchDoc</text>
</svg>
